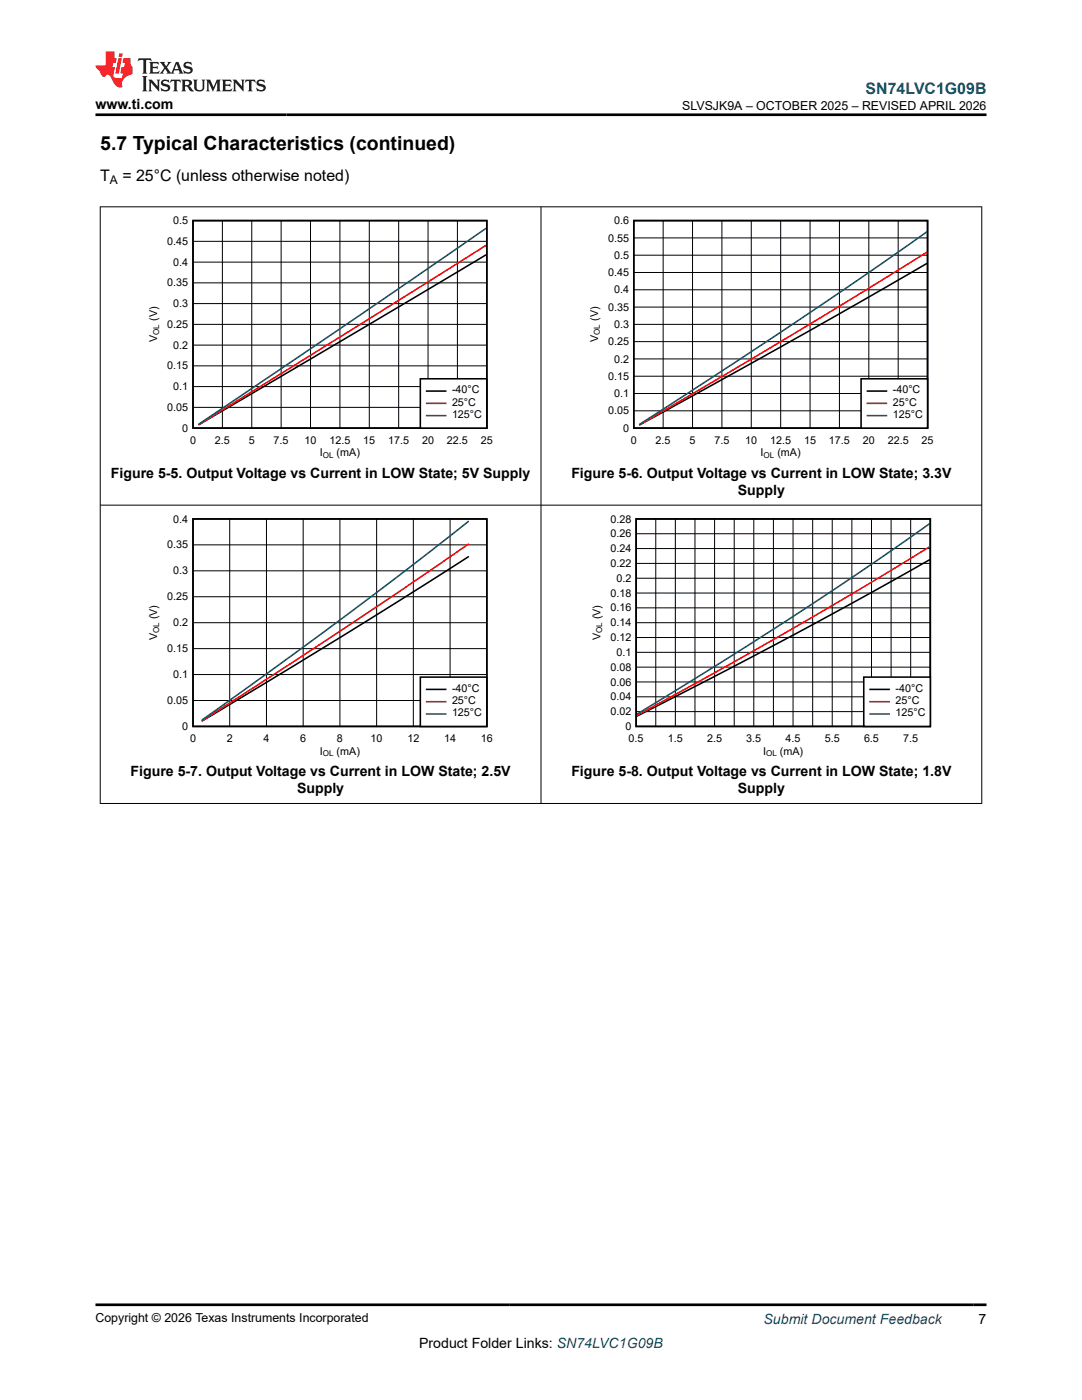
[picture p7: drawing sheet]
<svg xmlns="http://www.w3.org/2000/svg" width="216mm" height="279mm" viewBox="0 0 216 279" stroke-linecap="round" stroke-linejoin="round" font-family="sans-serif">
<path d="M38.5 44h58.6v41.4h-58.6zM97 50.9l-57.3 33.9" fill="none" stroke="#000" stroke-width=".31"/>
<g fill="none" stroke="#000" stroke-width=".2">
<path d="M38.5 56.5h58.6M38.5 52.3h58.6M38.5 48.2h58.6M44.4 44v41.4M50.2 44v41.4M56.1 44v41.4M62 44v41.4M67.8 44v41.4M73.7 44v41.4M79.6 44v41.4M85.4 44v41.4M91.3 44v41.4"/>
<path d="M38.5 77.2h58.6M38.5 73h58.6M38.5 68.9h58.6M38.5 64.7h58.6M38.5 60.6h58.6M38.5 81.3h58.6"/>
</g>
<path d="M97 49l-57.3 35.7" fill="none" stroke="#f00" stroke-width=".31"/>
<path d="M97 45.6l-26.8 18.4-30.5 20.6" fill="none" stroke="#105465" stroke-width=".31"/>
<path d="M83.9 75.6h13.2v9.8h-13.2z" fill-rule="evenodd" fill="#fff"/>
<path d="M126.5 44h58.6v41.4h-58.6zM184.9 52.6l-23.3 13.3-34 18.9M83.9 75.6h13.2v9.8h-13.2zM85.1 78h3.8" fill="none" stroke="#000" stroke-width=".31"/>
<path d="M184.9 50.3l-26.8 16.5-30.5 18M85.1 80.5h3.8" fill="none" stroke="#f00" stroke-width=".31"/>
<path d="M184.9 46.3l-13.9 9.7-11.7 8-31.7 20.7M85.1 82.9h3.8" fill="none" stroke="#105465" stroke-width=".31"/>
<g fill="none" stroke="#000" stroke-width=".2">
<path d="M126.5 57.8h58.6M126.5 54.4h58.6M126.5 50.9h58.6M126.5 47.5h58.6M132.3 44v41.4M138.2 44v41.4M144 44v41.4M149.9 44v41.4M155.8 44v41.4M161.6 44v41.4M167.5 44v41.4M173.4 44v41.4"/>
<path d="M179.2 44v41.4M126.5 78.5h58.6M126.5 75.1h58.6M126.5 71.6h58.6M126.5 68.2h58.6M126.5 64.7h58.6M126.5 61.3h58.6M126.5 82h58.6"/>
</g>
<path d="M171.8 75.6h13.3v9.8h-13.3z" fill-rule="evenodd" fill="#fff"/>
<path d="M171.8 75.6h13.3v9.8h-13.3zM173.1 78h3.8M38.5 103.6h58.6v41.4h-58.6zM93.5 111.1l-25.7 16.1-27.5 16.7" fill="none" stroke="#000" stroke-width=".31"/>
<path d="M173.1 80.5h3.8M93.5 108.6l-23.8 16.2-29.4 19" fill="none" stroke="#f00" stroke-width=".31"/>
<path d="M173.1 82.9h3.8M93.5 104.1a1200 1200 0 0 1-53.2 39.6" fill="none" stroke="#105465" stroke-width=".31"/>
<g fill="none" stroke="#000" stroke-width=".2">
<path d="M38.5 119.1h58.6M38.5 113.9h58.6M38.5 108.7h58.6M45.8 103.6v41.4M53.2 103.6v41.4M60.5 103.6v41.4M67.8 103.6v41.4M75.2 103.6v41.4M82.5 103.6v41.4M89.8 103.6v41.4M38.5 139.8h58.6M38.5 134.6h58.6"/>
<path d="M38.5 129.4h58.6M38.5 124.3h58.6"/>
</g>
<path d="M83.9 135.1h13.2v9.9h-13.2z" fill-rule="evenodd" fill="#fff"/>
<path d="M126.9 103.6h58.7v41.4h-58.7zM185.5 111.7l-11.6 6.5-15.7 8.6-15.6 8.2-15.5 7.9M83.9 135.1h13.2v9.9h-13.2zM85.1 137.6h3.8" fill="none" stroke="#000" stroke-width=".31"/>
<path d="M185.5 109.1a1110.4 1110.4 0 0 1-58.4 33.7M85.1 140h3.8" fill="none" stroke="#f00" stroke-width=".31"/>
<path d="M185.5 104.5a907.8 907.8 0 0 1-58.4 38M85.1 142.5h3.8" fill="none" stroke="#105465" stroke-width=".31"/>
<g fill="none" stroke="#000" stroke-width=".2">
<path d="M126.9 118.4h58.7M126.9 115.4h58.7M126.9 112.4h58.7M126.9 109.5h58.7M126.9 106.5h58.7M130.9 103.6v41.4M134.8 103.6v41.4M138.7 103.6v41.4M142.6 103.6v41.4M146.5 103.6v41.4M150.4 103.6v41.4M154.3 103.6v41.4"/>
<path d="M158.2 103.6v41.4M162.2 103.6v41.4M166.1 103.6v41.4M170 103.6v41.4M173.9 103.6v41.4M177.8 103.6v41.4M181.7 103.6v41.4M126.9 139.1h58.7M126.9 136.1h58.7M126.9 133.1h58.7M126.9 130.2h58.7M126.9 127.2h58.7"/>
<path d="M126.9 124.3h58.7M126.9 121.3h58.7M126.9 142h58.7"/>
</g>
<path d="M172.4 135.1h13.2v9.9h-13.2z" fill-rule="evenodd" fill="#fff"/>
<path d="M172.4 135.1h13.2v9.9h-13.2zM173.6 137.6h3.8" fill="none" stroke="#000" stroke-width=".31"/>
<path d="M173.6 140h3.8" fill="none" stroke="#f00" stroke-width=".31"/>
<path d="M173.6 142.5h3.8" fill="none" stroke="#105465" stroke-width=".31"/>
<path d="M19.9 41.3h176.1M20 41.2v119.2M107.9 41.2v119.2M195.9 41.2v119.2M19.9 100.8h176.1M19.9 160.4h176.1" fill="none" stroke="#000" stroke-width=".2"/>
<path d="M27.7 11.6l-.2 .6 .5-.2h.6v.1v2.2l-.2 .4h1l-.2-.4v-2.2v-.1h.5l.5 .2-.1-.6zM29.8 12.4l.2 .3v1.6l-.2 .4h1.9l.1-.6a1.08 1.08 0 0 1-1.3 .2v-.7h.6l.4 .2v-.7l-.4 .2h-.6v-.5l.2-.2a1 1 0 0 1 1 .3l-.1-.5zM31.8 12.4l1 1.1-1 1.2h.9l-.2-.2 .4-.8 .5 .8-.2 .2h1.6l-.2-.2 .1-.5h1l.1 .5-.1 .2h.9l-.2-.4-.8-1.9h-.5l-1 2.1-.8-1.1 .9-1h-.8l.2 .2-.5 .6-.3-.6 .1-.2zM35.2 12.8l.4 1h-.8zM36.8 12.5a.65 .65 0 0 0-.2 .7 .65 .65 0 0 0 .6 .5l.7 .1 .1 .3a.79 .79 0 0 1-.7 .4 .79 .79 0 0 1-.7-.5l.1 .7 .2-.1a.93 .93 0 0 0 1.1 0 .93 .93 0 0 0 .4-.9 1.46 1.46 0 0 0-1.2-.6l-.1-.3a1.09 1.09 0 0 1 1.2 .2l-.2-.6-.1 .1-.6-.2zM28.4 15.2l.2 .4v2.2l-.2 .4h1l-.2-.4v-2.2l.2-.4zM29.6 15.9l.2 .4v1.5l-.2 .4h.8l-.3-.4v-1.3l1.7 1.8v-2l.2-.4h-.8l.2 .2 .1 1.1-1.2-1.3zM32.3 16a.65 .65 0 0 0-.2 .8 .65 .65 0 0 0 .7 .4l.6 .2 .1 .2a.79 .79 0 0 1-.7 .4 .79 .79 0 0 1-.7-.5l.1 .7 .2-.1a.93 .93 0 0 0 1.1 .1 .93 .93 0 0 0 .4-1 1.46 1.46 0 0 0-1.2-.5l-.1-.4a1.09 1.09 0 0 1 1.2 .2l-.2-.6-.1 .1-.6-.1zM34.1 15.9l-.1 .6a.63 .63 0 0 1 .7-.3l.1 1.6-.3 .4h1l-.2-.4v-1.6a.66 .66 0 0 1 .8 .3l-.1-.6zM36.2 15.9l.2 .4v1.5l-.2 .4h.9l-.2-.2v-.7h.5l.1 .2a.79 .79 0 0 0 1.2 .6l-1-.9a.61 .61 0 0 0 .6-.6 .61 .61 0 0 0-.5-.7zM36.9 16.2h.2a.47 .47 0 0 1 .5 .1 .47 .47 0 0 1 .1 .5l-.2 .1-.6 .1zM38.5 15.9l.2 .2a2.27 2.27 0 0 0 .4 2 1.04 1.04 0 0 0 1.7-.7v-1.3l.2-.2h-.8l.2 .4v1.1a.6 .6 0 0 1-.6 .6 .6 .6 0 0 1-.6-.6v-1.1l.3-.4zM41.1 15.9l.2 .4v1.5l-.2 .4h.7l-.2-.4v-1.4l.9 1.9 .8-1.9v1.4l-.2 .4h1l-.3-.4v-1.5l.3-.4h-.8l-.7 1.5-.7-1.5zM44.3 15.9l.2 .4v1.5l-.2 .4h1.9l.1-.6a1.09 1.09 0 0 1-1.3 .2v-.7h.6l.4 .2v-.6l-.4 .2h-.6v-.6l.2-.1a1.01 1.01 0 0 1 1 .3l-.1-.6zM46.4 15.9l.3 .4v1.5l-.3 .4h.8l-.2-.4v-1.3l1.6 1.8v-2l.2-.4h-.7l.2 .2v1.1l-1.2-1.3zM49 15.9l-.1 .6a.63 .63 0 0 1 .8-.3v1.6l-.3 .4h1l-.2-.4v-1.6a.66 .66 0 0 1 .8 .3l-.1-.6zM51.4 16a.65 .65 0 0 0-.2 .8 .65 .65 0 0 0 .6 .4l.6 .2 .2 .2a.79 .79 0 0 1-.8 .4 .79 .79 0 0 1-.6-.5l.1 .7 .2-.1a.93 .93 0 0 0 1 .1 .93 .93 0 0 0 .5-1 1.46 1.46 0 0 0-1.3-.5l-.1-.4a1.09 1.09 0 0 1 1.3 .2l-.2-.6-.2 .1-.5-.1z" fill="#231f20"/>
<path d="M21.1 10.3v2.7h-2.1l.1 .4 .9 1a.95 .95 0 0 0 .9 .9 .59 .59 0 0 1 .6-.4 .59 .59 0 0 1 .5 .3l.4 .8a1.59 1.59 0 0 0 2.1 1.4 1.61 1.61 0 0 1 1-2.3l1-.3-.1-1.5a1.59 1.59 0 0 1-.4-1.7h-1.4l-.2 .9h.5l-.1 .9h-.5l-.2 .9v.3l.4 .1-.2 .9h-.6a.73 .73 0 0 1-1.1-.7l.3-1.5h-.5l.2-.9h.5l.2-.9h-.5v-1.3zM23.6 11.6l-.6 3.1h.7l.6-3.1zM23.8 10.7l-.1 .6h.7l.1-.6z" fill="#ed1c24"/>
<path d="M19 22.9h177.8M19 260.4h177.8" fill="none" stroke="#000" stroke-width=".53"/>
<text font-size="3.9" x="20" y="29.9">5.7 Typical Characteristics (continued)</text>
<text font-size="3.2" fill="#00f" x="172.7" y="18.7">SN74LVC1G09B</text>
<g font-size="3.2">
<text x="20" y="36.1">T</text>
<text x="24.4" y="36.1">= 25°C (unless otherwise noted)</text>
</g>
<g font-size="2.8">
<text x="19" y="21.8">www.ti.com</text>
<text x="22.1" y="95.4">Figure 5-5. Output Voltage vs Current in LOW State; 5V Supply</text>
<text x="114" y="95.4">Figure 5-6. Output Voltage vs Current in LOW State; 3.3V</text>
<text x="147.2" y="98.8">Supply</text>
<text x="26.1" y="155">Figure 5-7. Output Voltage vs Current in LOW State; 2.5V</text>
<text x="114" y="155">Figure 5-8. Output Voltage vs Current in LOW State; 1.8V</text>
<text x="59.3" y="158.4">Supply</text>
<text x="147.2" y="158.4">Supply</text>
<text x="83.6" y="269">Product Folder Links: SN74LVC1G09B</text>
<text x="195.3" y="264.2">7</text>
</g>
<text font-size="2.8" fill="#00f" x="152.4" y="264.2">Submit Document Feedback</text>
<g font-size="2.5">
<text x="136.1" y="21.9">SLVSJK9A – OCTOBER 2025 – REVISED APRIL 2026</text>
<text x="19" y="263.9">Copyright © 2026 Texas Instruments Incorporated</text>
</g>
<text font-size="2.4" x="21.9" y="36.7">A</text>
<g font-size="2.1">
<text x="34.6" y="44.7">0.5</text>
<text x="122.5" y="44.7">0.6</text>
<text x="33.4" y="48.9">0.45</text>
<text x="34.6" y="53">0.4</text>
<text x="121.3" y="48.2">0.55</text>
<text x="122.5" y="51.7">0.5</text>
<text x="33.4" y="57.2">0.35</text>
<text x="121.3" y="55.1">0.45</text>
<text x="122.5" y="58.6">0.4</text>
<text x="31.4" y="64.1" transform="rotate(-90 31.4 64.1)">(V)</text>
<text x="33.4" y="65.5">0.25</text>
<text x="34.6" y="61.3">0.3</text>
<text x="119.3" y="64.1" transform="rotate(-90 119.3 64.1)">(V)</text>
<text x="121.3" y="62">0.35</text>
<text x="122.5" y="65.5">0.3</text>
<text x="31.4" y="68.2" transform="rotate(-90 31.4 68.2)">V</text>
<text x="34.6" y="69.6">0.2</text>
<text x="119.3" y="68.2" transform="rotate(-90 119.3 68.2)">V</text>
<text x="121.3" y="68.9">0.25</text>
<text x="33.4" y="73.7">0.15</text>
<text x="34.6" y="77.9">0.1</text>
<text x="121.3" y="75.8">0.15</text>
<text x="122.5" y="72.4">0.2</text>
<text x="33.4" y="82">0.05</text>
<text x="90.2" y="78.5">-40°C</text>
<text x="90.2" y="81">25°C</text>
<text x="90.2" y="83.4">125°C</text>
<text x="121.3" y="82.7">0.05</text>
<text x="122.5" y="79.3">0.1</text>
<text x="178.1" y="78.5">-40°C</text>
<text x="178.1" y="81">25°C</text>
<text x="178.1" y="83.4">125°C</text>
<text x="36.4" y="86.2">0</text>
<text x="37.9" y="88.6">0</text>
<text x="42.9" y="88.6">2.5</text>
<text x="49.6" y="88.6">5</text>
<text x="54.6" y="88.6">7.5</text>
<text x="60.8" y="88.6">10</text>
<text x="65.7" y="88.6">12.5</text>
<text x="72.5" y="88.6">15</text>
<text x="77.5" y="88.6">17.5</text>
<text x="84.2" y="88.6">20</text>
<text x="89.2" y="88.6">22.5</text>
<text x="95.9" y="88.6">25</text>
<text x="124.3" y="86.2">0</text>
<text x="125.9" y="88.6">0</text>
<text x="130.8" y="88.6">2.5</text>
<text x="137.6" y="88.6">5</text>
<text x="142.6" y="88.6">7.5</text>
<text x="148.7" y="88.6">10</text>
<text x="153.7" y="88.6">12.5</text>
<text x="160.4" y="88.6">15</text>
<text x="165.4" y="88.6">17.5</text>
<text x="172.2" y="88.6">20</text>
<text x="177.1" y="88.6">22.5</text>
<text x="183.9" y="88.6">25</text>
<text x="63.8" y="91.1">I</text>
<text x="67.2" y="91.1">(mA)</text>
<text x="151.8" y="91.1">I</text>
<text x="155.1" y="91.1">(mA)</text>
<text x="34.6" y="104.3">0.4</text>
<text x="121.8" y="107.2">0.26</text>
<text x="121.8" y="104.3">0.28</text>
<text x="33.4" y="109.5">0.35</text>
<text x="121.8" y="113.2">0.22</text>
<text x="121.8" y="110.2">0.24</text>
<text x="33.4" y="119.8">0.25</text>
<text x="34.6" y="114.6">0.3</text>
<text x="121.8" y="119.1">0.18</text>
<text x="123" y="116.1">0.2</text>
<text x="31.4" y="123.6" transform="rotate(-90 31.4 123.6)">(V)</text>
<text x="34.6" y="125">0.2</text>
<text x="119.8" y="123.6" transform="rotate(-90 119.8 123.6)">(V)</text>
<text x="121.8" y="125">0.14</text>
<text x="121.8" y="122">0.16</text>
<text x="31.4" y="127.8" transform="rotate(-90 31.4 127.8)">V</text>
<text x="33.4" y="130.2">0.15</text>
<text x="119.8" y="127.8" transform="rotate(-90 119.8 127.8)">V</text>
<text x="121.8" y="128">0.12</text>
<text x="123" y="130.9">0.1</text>
<text x="34.6" y="135.3">0.1</text>
<text x="121.8" y="136.8">0.06</text>
<text x="121.8" y="133.9">0.08</text>
<text x="33.4" y="140.5">0.05</text>
<text x="90.2" y="138.1">-40°C</text>
<text x="90.2" y="140.5">25°C</text>
<text x="90.2" y="143">125°C</text>
<text x="121.8" y="142.7">0.02</text>
<text x="121.8" y="139.8">0.04</text>
<text x="178.7" y="138.1">-40°C</text>
<text x="178.7" y="140.5">25°C</text>
<text x="178.7" y="143">125°C</text>
<text x="36.4" y="145.7">0</text>
<text x="37.9" y="148.1">0</text>
<text x="45.2" y="148.1">2</text>
<text x="52.6" y="148.1">4</text>
<text x="59.9" y="148.1">6</text>
<text x="67.2" y="148.1">8</text>
<text x="74" y="148.1">10</text>
<text x="81.3" y="148.1">12</text>
<text x="88.6" y="148.1">14</text>
<text x="95.9" y="148.1">16</text>
<text x="124.8" y="145.7">0</text>
<text x="125.4" y="148.1">0.5</text>
<text x="133.3" y="148.1">1.5</text>
<text x="141.1" y="148.1">2.5</text>
<text x="148.9" y="148.1">3.5</text>
<text x="156.7" y="148.1">4.5</text>
<text x="164.6" y="148.1">5.5</text>
<text x="172.4" y="148.1">6.5</text>
<text x="180.2" y="148.1">7.5</text>
<text x="63.8" y="150.6">I</text>
<text x="67.2" y="150.6">(mA)</text>
<text x="152.3" y="150.6">I</text>
<text x="155.6" y="150.6">(mA)</text>
</g>
<g font-size="1.6">
<text x="31.8" y="66.8" transform="rotate(-90 31.8 66.8)">OL</text>
<text x="119.7" y="66.8" transform="rotate(-90 119.7 66.8)">OL</text>
<text x="64.4" y="91.4">OL</text>
<text x="152.4" y="91.4">OL</text>
<text x="31.8" y="126.4" transform="rotate(-90 31.8 126.4)">OL</text>
<text x="120.2" y="126.4" transform="rotate(-90 120.2 126.4)">OL</text>
<text x="64.4" y="151">OL</text>
<text x="152.9" y="151">OL</text>
</g>
</svg>
